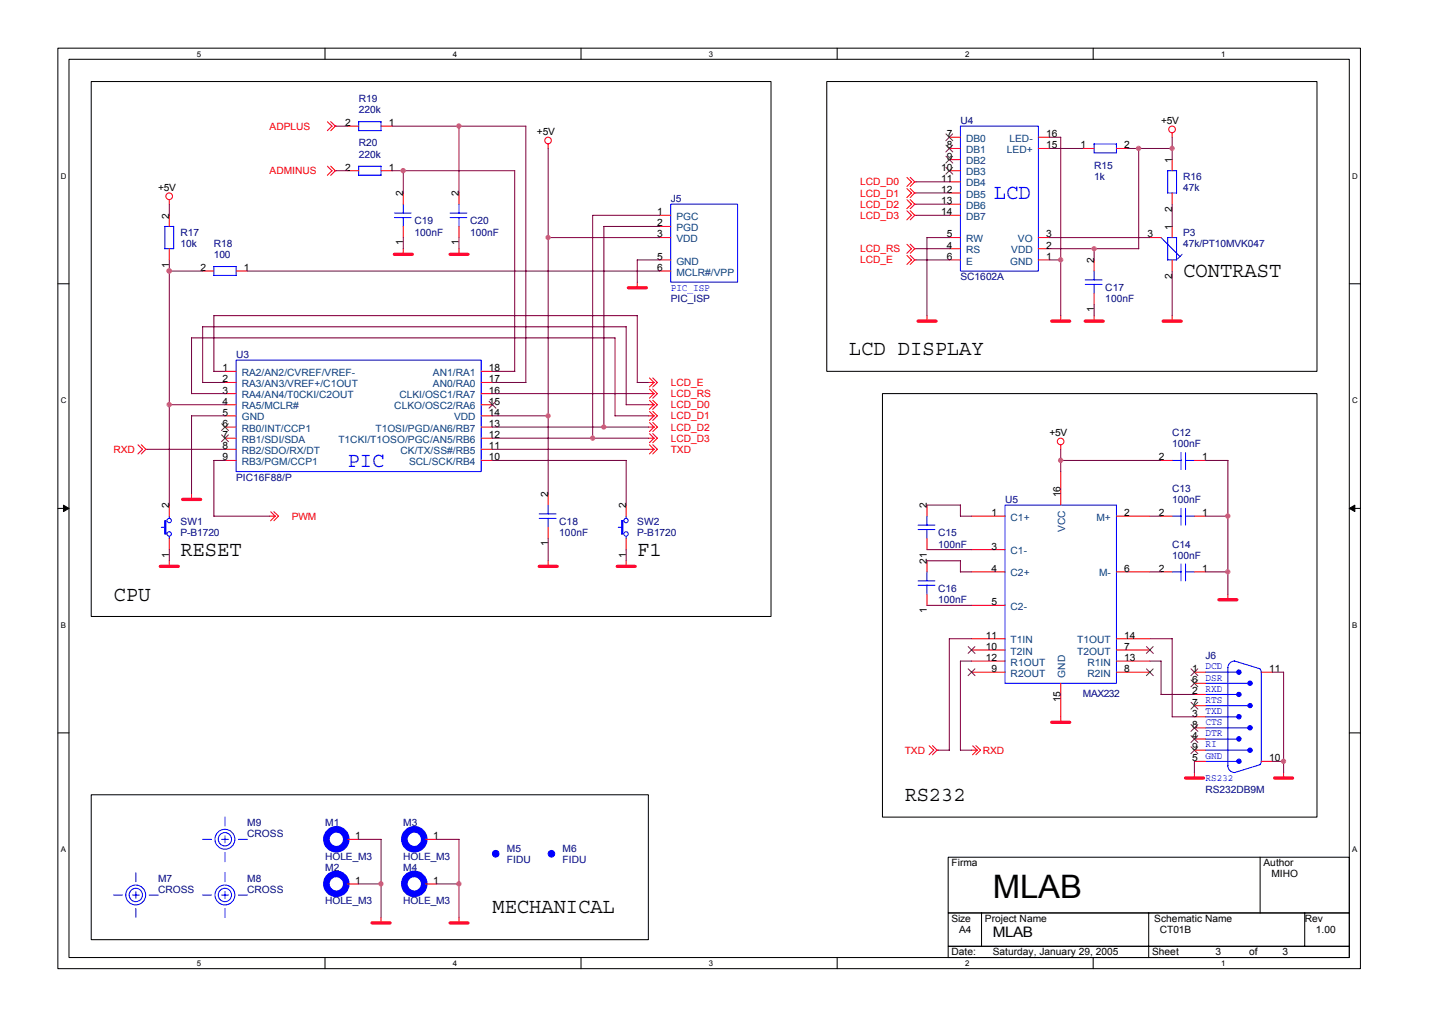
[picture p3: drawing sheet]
<svg xmlns="http://www.w3.org/2000/svg" width="297mm" height="210mm" viewBox="0 0 297 210" stroke-linecap="round" stroke-linejoin="round" font-family="sans-serif">
<path d="M12 10h270.2v190.9h-270.2zM14.3 12.3h265.6v186.3h-265.6z" fill="none" stroke="#000" stroke-width=".21"/>
<g fill="#fff">
<path d="M40.9 10.2h.9v1.9h-.9z"/>
<path d="M40.9 198.9h.9v1.8h-.9z"/>
</g>
<path d="M67.4 10v2.3M67.4 198.6v2.3" fill="none" stroke="#000" stroke-width=".21"/>
<g fill="#fff">
<path d="M94 10.2h.9v1.9h-.9z"/>
<path d="M94 198.9h.9v1.8h-.9z"/>
</g>
<path d="M120.5 10v2.3M120.5 198.6v2.3" fill="none" stroke="#000" stroke-width=".21"/>
<g fill="#fff">
<path d="M147.1 10.2h.9v1.9h-.9z"/>
<path d="M147.1 198.9h.9v1.8h-.9z"/>
</g>
<path d="M173.7 10v2.3M173.7 198.6v2.3" fill="none" stroke="#000" stroke-width=".21"/>
<g fill="#fff">
<path d="M200.2 10.2h.9v1.9h-.9z"/>
<path d="M200.2 198.9h.9v1.8h-.9z"/>
</g>
<path d="M226.8 10v2.3M226.8 198.6v2.3" fill="none" stroke="#000" stroke-width=".21"/>
<g fill="#fff">
<path d="M253.3 10.2h.9v1.9h-.9z"/>
<path d="M253.3 198.9h.9v1.8h-.9z"/>
<path d="M12.6 35.6h1.2v1.8h-1.2z"/>
<path d="M280.5 35.6h1.2v1.8h-1.2z"/>
<path d="M12.6 82.1h1.2v1.9h-1.2z"/>
<path d="M280.5 82.1h1.2v1.9h-1.2z"/>
</g>
<path d="M12 58.9h2.3M279.9 58.9h2.3" fill="none" stroke="#000" stroke-width=".21"/>
<g fill="#fff">
<path d="M12.6 128.7h1.1v1.9h-1.1z"/>
<path d="M280.5 128.7h1.1v1.9h-1.1z"/>
</g>
<path d="M12 105.5h2.3M279.9 105.5h2.3" fill="none" stroke="#000" stroke-width=".21"/>
<g fill="#000" stroke="#000" stroke-width=".21">
<path d="M13.2 104.8l1.1 .7-1.1 .6z" fill-rule="evenodd"/>
<path d="M279.9 105.5l1.1-.7v1.3z" fill-rule="evenodd"/>
</g>
<g fill="#fff">
<path d="M12.6 175.3h1.1v1.8h-1.1z"/>
<path d="M280.5 175.3h1.1v1.8h-1.1z"/>
</g>
<g fill="none" stroke="#000" stroke-width=".21">
<path d="M18.9 16.9h141v111h-141zM171.5 16.9h101.7v60.1h-101.7zM183 81.6h90.2v87.9h-90.2zM12 152h2.3M279.9 152h2.3M18.9 164.8h115.6v30.1h-115.6zM196.7 177.8h83.2v11.6h-83.2zM261.4 177.8v11.6M196.7 189.4h83.2v6.9h-83.2zM196.7 196.3h83.2v2.3h-83.2zM203.6 189.4v6.9M238.3 189.4v9.2"/>
<path d="M270.6 189.4v6.9"/>
</g>
<g fill="none" stroke="#f00" stroke-width=".21">
<path d="M67.9 25.3l1 .9M67.9 34.5l1 .9-1 1M68.6 25.2l1 1M68.6 34.5l1 .9M68.9 26.2l-1 .9M69.6 26.2l-1 .9M69.6 26.2h.2M69.6 35.4l-1 1M69.6 35.4h.2M72.1 26.2h2.3M72.1 35.4h2.3M79 26.2h2.3"/>
<path d="M79 35.4h2.3M113.7 29.8v1M188.1 36.8l1 .9M188.1 39.1l1 .9-1 1M188.8 36.8l.9 .9M188.8 39.1l.9 .9M189.1 37.7l-1 1M189.7 37.7l-.9 1M189.7 37.7h.3M196.9 37.7h2.3M196.9 35.4h2.3M196.9 30.8h2.3"/>
<path d="M196.9 28.5h2.3M196.9 33.1h2.3M215.4 30.8h2.3M215.4 28.5h2.3M224.6 30.8h2.3M231.6 30.8h2.3M243.1 27.5v1M243.1 33.1v2.3M35.1 41.4v1M35.1 44.7v2.3M35.1 51.6v2.3M42 56.2h2.4"/>
<path d="M49 56.2h2.3M83.7 40v2.4M83.7 47v2.3M83.7 51.6v1.2M95.2 40v2.4M95.2 47v2.3M95.2 51.6v1.2M132.2 58.5v1.2M136.8 44.7h2.3M136.8 53.9h2.3M136.8 47h2.3M136.8 49.3h2.3"/>
<path d="M136.8 56.2h2.3M188.1 41.4l1 1-1 .9M188.1 43.7l1 1M188.1 50.7l1 .9-1 .9M188.1 53l1 .9-1 .9M188.8 41.4l.9 1M188.8 43.7l.9 1M188.8 50.7l.9 .9M188.8 53l.9 .9M189.1 44.7l-1 .9M189.7 40l-.9 1M189.7 40h.3"/>
<path d="M189.7 42.4l-.9 .9M189.7 42.4h.3M189.7 44.7l-.9 .9M189.7 44.7h.3M189.7 51.6l-.9 .9M189.7 51.6h.3M189.7 53.9l-.9 .9M189.7 53.9h.3M196.9 40h2.3M196.9 42.4h2.3M196.9 44.7h2.3M196.9 51.6h2.3"/>
<path d="M196.9 53.9h2.3M196.9 49.3h2.3M215.4 51.6h2.3M215.4 53.9h2.3M215.4 49.3h2.3M226.9 53.9v2.3M238.5 49.3h2.3M243.1 40v2.4M243.1 47v2.3M243.1 53.9v2.3M46.7 79.3h2.3M46.7 77h2.3"/>
<path d="M99.8 79.3h2.4M99.8 77h2.4M134.5 79.3h1.2M134.7 78.4l1 1M135.4 78.4l1 .9-1 1M135.7 79.3l-1 1M192.3 65.5v1.1M220 65.5v1.1M226.9 60.8v2.3M226.9 65.5v1.1M243.1 65.5v1.1M28.6 92.3l1 .9"/>
<path d="M29.3 92.2l.9 1M29.6 93.2l-1 .9M30.2 93.2l-.9 .9M30.2 93.2h.3M46.7 93.2h2.3M46.7 81.6h2.3M46.7 88.6h2.3M46.7 90.9h2.3M46.7 83.9h2.3M46.7 86.3h2.3M46.7 95.5h2.3M99.8 93.2h2.4"/>
<path d="M99.8 81.6h2.4M99.8 88.6h2.4M99.8 90.9h2.4M99.8 83.9h2.4M99.8 86.3h2.4M99.8 95.5h2.4M134.5 93.2h1.2l-1 .9M134.5 81.6h1.2l-1 1M134.5 88.6h1.2l-1 .9M134.5 90.9h1.2M134.5 83.9h1.2M134.5 86.3h1.2l-1 .9"/>
<path d="M134.7 92.3l1 .9M134.7 80.7l1 1M134.7 87.7l1 .9M134.7 90l1 .9M134.7 83l1 1M134.7 85.3l1 1M135.4 92.2l1 1-1 .9M135.4 80.7l1 .9-1 1M135.4 87.6l1 1-1 .9M135.4 89.9l1 1-1 .9M135.4 83l1 .9-1 1M135.4 85.3l1 1-1 .9"/>
<path d="M135.7 90.9l-1 .9M135.7 83.9l-1 1M220 92.2v1M220 97.8v7M240.8 95.5h2.3M247.8 95.5h2.3M35.1 104.8v2.3M35.1 111.7v2.3M35.1 116.3v1.2M39.7 102.4v1.2M56.2 106.2l.9 .9h-1.2M56.8 106.1l1 1-1 .9"/>
<path d="M57.1 107.1l-1 .9M113.7 102.4v2.4M113.7 109.4v2.3M113.7 116.3v1.2M129.9 104.8v2.3M129.9 111.7v2.3M129.9 116.3v1.2M192.3 104.8v2.3M192.3 111.7v2.3M192.3 116.3v2.3M201.5 107.1h7M201.5 118.6h7"/>
<path d="M201.5 114h7M231.6 107.1h6.9M231.6 118.6h6.9M240.8 107.1h2.3M240.8 118.6h2.3M247.8 107.1h2.3M247.8 118.6h2.3M192.3 123.3v2.3M201.5 139.4h7M201.5 125.6h7M201.5 132.5h7M201.5 134.8h7"/>
<path d="M201.5 137.1h7M231.6 139.4h6.9M231.6 132.5h6.9M231.6 134.8h6.9M231.6 137.1h6.9M247.8 139.4h2.3M254.7 123.3v1.1M261.6 139.4h2.3M192.7 154.7l1 .9M193.4 154.7l1 .9M193.7 155.6l-1 .9M194.4 155.6h.2"/>
<path d="M194.4 155.6l-1 .9M201.5 155.6h1.2l-1 .9M201.8 154.7l.9 .9M202.4 154.7l1 .9-1 .9M220 141.7v8.1M247.8 155.6h2.3M247.8 144h2.3M247.8 148.7h2.3M247.8 153.3h2.3M247.8 157.9h2.3M247.8 141.7h2.3M247.8 146.4h2.3"/>
<path d="M247.8 151h2.3M261.6 157.9h2.3M72.1 174.1h2.3M88.3 174.1h2.3M247.8 160.2v1.2M266.3 160.2v1.2M72.1 183.3h2.3M79 190.3v1.2M88.3 183.3h2.3M95.2 190.3v1.2"/>
<circle cx="113.7" cy="29.1" r=".68"/>
<circle cx="243.1" cy="26.8" r=".69"/>
<circle cx="35.1" cy="40.7" r=".69"/>
<circle cx="220" cy="91.6" r=".68"/>
</g>
<g fill="none" stroke="#f00" stroke-width=".68">
<path d="M81.8 52.7h3.7M93.4 52.7h3.7M130.3 59.7h3.8M190.4 66.6h3.8M218.2 66.6h3.7M225.1 66.6h3.7M241.3 66.6h3.7M33.3 117.5h3.7M37.9 103.6h3.7M111.8 117.5h3.8M128 117.5h3.7M252.8 124.4h3.8"/>
<path d="M218.2 149.8h3.7M245.9 161.4h3.7M264.4 161.4h3.7M77.2 191.4h3.7M93.4 191.4h3.7"/>
</g>
<g fill="none" stroke="#00f" stroke-width=".21">
<path d="M74.4 25.3h4.6v1.8M74.4 34.5h4.6v1.9M74.4 27.1h4.7M74.4 25.3v1.8M74.4 34.5v1.9l4.7-.1M199.2 26.2h16.2v30h-16.2zM226.9 29.8h4.7v1.9h-4.7zM244.1 35.4v4.6M244.1 35.4h-1.9v4.6h1.9M36 46.9v4.7h-1.8v-4.6h1.8M44.3 55.3h4.7v1.8h-4.6v-1.8M81.8 45.1h3.5"/>
<path d="M81.8 44.2h3.5M83.7 42.3v1.9M83.7 45.1v1.9M93.4 45.1h3.4M93.4 44.2h3.4M95.2 42.3v1.9M95.2 45.1v1.9M139.1 42.4h13.9v16.1h-13.9zM225.1 59h3.5M225.1 58.1h3.5M226.9 56.2v1.9M226.9 59v1.8"/>
<path d="M240.8 49.3l4 3.9M244.1 49.3v4.6M244.1 49.3h-1.9v4.6h1.9M245.2 52.7l-.9 1M49 74.7h50.8v23.1h-50.8zM243.1 95.5h1.9M245 93.9v3.5M245.9 95.5h1.9M245.9 93.9v3.5M33.5 109.4h.7M35.1 107v.5M35.1 111.2v.5"/>
<path d="M111.8 107.5h3.5M111.8 106.6h3.5M113.7 104.7v1.9M113.7 107.5v1.9M128.2 109.4h.7M129.9 107v.5M129.9 111.2v.5M190.4 109.8h3.5M190.4 108.9h3.5M192.3 107v1.9M192.3 109.8v1.9M192.3 118.6v1.9"/>
<path d="M208.5 104.8h23.1v36.9h-23.1zM243.1 107.1h1.9M243.1 118.6h1.9M245 105.4v3.5M245 117v3.5M245.9 107.1h1.9M245.9 118.6h1.9M245.9 105.4v3.5M245.9 117v3.5M190.4 121.4h3.5M190.4 120.5h3.5M192.3 121.4v1.9"/>
<path d="M250 139.4h6.5M261.3 138.8l.3 .6v18.5M261.4 138.7l-5.3-1.6a1.39 1.39 0 0 0-1.4 1.4v20.3a1.39 1.39 0 0 0 1.4 1.4l5.3-1.6M250 144h6.5M250 148.7h6.5M250 153.3h6.5M250 157.9h6.5M250.1 141.7h8.8M250.1 146.4h8.8M250.1 151h8.8M250.1 155.6h8.8M261.6 157.9l-.2 .7"/>
<path d="M42 174.1h1.9M46 174.1h1.4M46.7 169.5v1.8M46.7 173.4v1.4M46.7 176.9v1.8M49.4 174.1h1.9M71.8 174.1h.3M88 174.1h.3M23.5 185.7h1.9M27.5 185.7h1.4M28.2 181v1.9M28.2 184.9v1.5"/>
<path d="M28.2 188.4v1.9M30.9 185.7h1.9M42 185.7h1.9M46 185.7h1.4M46.7 181v1.9M46.7 184.9v1.5M46.7 188.4v1.9M49.4 185.7h1.9M71.8 183.3h.3M88 183.3h.3"/>
<circle cx="35.1" cy="108" r=".46"/>
<circle cx="35.1" cy="110.7" r=".46"/>
<circle cx="129.9" cy="108" r=".46"/>
<circle cx="129.9" cy="110.7" r=".46"/>
<circle cx="46.6" cy="174.1" r="1.38"/>
<circle cx="46.7" cy="174.1" r="2.06"/>
<circle cx="28.2" cy="185.6" r="2.06"/>
<circle cx="28.2" cy="185.6" r="1.38"/>
<circle cx="46.6" cy="185.6" r="1.38"/>
<circle cx="46.7" cy="185.6" r="2.06"/>
</g>
<g fill="none" stroke="#00f" stroke-width="1.4">
<circle cx="69.8" cy="174.1" r="2.06"/>
<circle cx="85.9" cy="174.1" r="2.06"/>
<circle cx="69.8" cy="183.3" r="2.06"/>
<circle cx="85.9" cy="183.3" r="2.06"/>
</g>
<g fill="#00f" stroke="#00f" stroke-width=".21">
<path d="M128.9 108h.3v2.8h-.3z"/>
<path d="M34.2 108h.2v2.8h-.2z"/>
<circle cx="257" cy="139.4" r=".46"/>
<circle cx="257" cy="144" r=".45"/>
<circle cx="259.3" cy="141.7" r=".46"/>
<circle cx="259.3" cy="146.3" r=".45"/>
<circle cx="257" cy="148.7" r=".46"/>
<circle cx="259.3" cy="151" r=".46"/>
<circle cx="257" cy="153.3" r=".46"/>
<circle cx="259.3" cy="155.6" r=".45"/>
<circle cx="257" cy="157.9" r=".45"/>
<circle cx="102.8" cy="177.1" r=".68"/>
<circle cx="114.4" cy="177.1" r=".68"/>
</g>
<g fill="none" stroke="#804000" stroke-width=".21">
<path d="M196.2 27.8l1.4 1.4M196.2 30.1l1.4 1.4M196.2 32.4l1.4 1.4M196.2 34.7l1.4 1.4M197.6 27.8l-1.4 1.4M197.6 30.1l-1.4 1.4M197.6 32.4l-1.4 1.4M197.6 34.7l-1.4 1.4M46 87.9l1.4 1.4M46 90.2l1.4 1.4M47.4 87.9l-1.4 1.4M47.4 90.2l-1.4 1.4"/>
<path d="M101.5 83.2l1.4 1.5M102.8 83.2l-1.4 1.5M200.8 134.1l1.4 1.4M200.8 138.7l1.4 1.4M202.2 134.1l-1.4 1.4M202.2 138.7l-1.4 1.4M237.8 134.1l1.4 1.4M237.8 138.7l1.4 1.4M239.2 134.1l-1.4 1.4M239.2 138.7l-1.4 1.4M247.1 138.7l1.4 1.4M248.5 138.7l-1.5 1.4"/>
<path d="M247.1 152.6l1.4 1.4M247.1 141l1.4 1.5M247.1 145.7l1.4 1.4M247.1 150.3l1.4 1.4M247.1 154.9l1.4 1.4M248.5 152.6l-1.5 1.4M248.5 141l-1.5 1.5M248.5 145.7l-1.5 1.4M248.5 150.3l-1.5 1.4M248.5 154.9l-1.5 1.4"/>
</g>
<g fill="none" stroke="#800040" stroke-width=".21">
<path d="M69.8 26.2h2.3M69.8 35.4h2.3M81.3 26.2h27.8M81.3 35.4h25.5v41.6M83.7 35.4v4.6M95.2 26.1v13.9M109.1 26.2v53.2M113.7 30.8v71.7M190 37.7h6.9M217.7 28.5h2.3v37M217.7 30.8h7M233.9 30.8h9.3"/>
<path d="M236.2 30.8v20.8h-18.5M243.1 28.5v4.6M35.1 42.4v2.3M35.1 53.9v50.9M35.1 56.2h7M51.3 56.2h85.5M83.7 49.3v2.3M95.2 49.3v2.3M113.7 49.3h23.1M136.8 44.7h-13.9v46.2M136.8 53.9h-4.6v4.6M136.8 47h-11.5v41.6"/>
<path d="M190 40h6.9M190 42.4h6.9M190 44.7h6.9M190 51.6h6.9M190 53.9h6.9M196.9 49.3h-4.6v16.2M217.7 53.9h2.3M217.7 49.3h20.8M226.9 51.6v2.3M243.1 42.4v4.6M243.1 56.2v9.3M44.4 77v-11.5h87.8v13.9l2.3-.1"/>
<path d="M44.4 77h2.3M46.7 79.3l-4.7 .1v-11.6h87.9v16.1h4.6M102.2 77h4.6M102.2 79.3h6.9M226.9 63.1v2.4M30.5 93.2h16.2M35.1 83.9h11.6M39.7 81.7v-11.6h87.9v16.2M39.7 81.6h7M46.7 95.5h-2.3v11.6h11.5M46.7 86.3h-7v16.2M102.2 95.5h27.7v9.3"/>
<path d="M102.2 90.9h32.3M102.2 88.6h32.3M102.2 86.3h11.5M102.2 93.2h32.3M102.2 81.6h32.3M127.6 86.3h6.9M220 93.2v4.6M220 95.5h20.9M250.1 95.5h4.6v27.8M35.1 114v2.3M113.7 111.7v4.6M129.9 114v2.3"/>
<path d="M192.3 104.8h6.9v2.3h2.3M192.3 116.3h6.9v2.3M192.3 114h9.2M199.2 118.6h2.3M238.5 107.1h2.4M238.5 118.6h2.4M250.1 107.1h4.6M250.1 118.6h4.6M192.3 125.6h9.2M201.5 137.1h-2.3v18.5M201.5 132.5h-4.6v23.1M238.5 132.5h4.6v16.2h4.7"/>
<path d="M238.5 137.1h2.4M240.8 137.1v6.9h7M263.9 139.4h2.4M266.3 139.4v20.9M194.6 155.6h2.3M199.2 155.6h2.3M247.8 157.9v2.4M263.9 157.9h2.4M74.4 174.1h4.7M79 174.1v16.2M90.6 174.1h4.6v16.2M74.4 183.3h4.7"/>
<path d="M90.6 183.3h4.6"/>
</g>
<g fill="#f0f" stroke="#f0f" stroke-width=".21">
<circle cx="226.9" cy="51.6" r=".44"/>
<circle cx="220" cy="53.9" r=".45"/>
<circle cx="243.1" cy="30.8" r=".45"/>
<circle cx="236.2" cy="30.8" r=".45"/>
<circle cx="220" cy="95.5" r=".46"/>
<circle cx="254.7" cy="107" r=".46"/>
<circle cx="254.7" cy="118.6" r=".46"/>
<circle cx="79" cy="183.3" r=".45"/>
<circle cx="95.2" cy="183.3" r=".46"/>
<circle cx="35.1" cy="56.2" r=".46"/>
<circle cx="122.9" cy="90.9" r=".45"/>
<circle cx="125.2" cy="88.6" r=".44"/>
<circle cx="113.7" cy="49.3" r=".45"/>
<circle cx="113.7" cy="86.3" r=".44"/>
<circle cx="35.1" cy="83.9" r=".46"/>
<circle cx="266.2" cy="157.9" r=".45"/>
<circle cx="83.6" cy="35.4" r=".46"/>
<circle cx="95.2" cy="26.1" r=".46"/>
</g>
<text font-size="6.7" x="205.9" y="186.2">MLAB</text>
<g font-size="4.4" fill="#00f">
<text x="206.2" y="41.4">LCD</text>
<text x="72.1" y="96.8">PIC</text>
</g>
<g font-size="4.4">
<text x="245.4" y="57.6">CONTRAST</text>
<text x="176.1" y="73.7">LCD DISPLAY</text>
<text x="37.4" y="115.3">RESET</text>
<text x="132.2" y="115.3">F1</text>
<text x="23.6" y="124.6">CPU</text>
<text x="187.7" y="166.2">RS232</text>
<text x="102.2" y="189.3">MECHANICAL</text>
</g>
<text font-size="3" x="205.9" y="194.4">MLAB</text>
<g font-size="2.1" fill="#000080">
<text x="74.4" y="21.1">R19</text>
<text x="74.4" y="23.4">220k</text>
<text x="199.2" y="25.7">U4</text>
<text x="74.4" y="30.4">R20</text>
<text x="74.4" y="32.7">220k</text>
<text x="226.9" y="35">R15</text>
<text x="139.1" y="41.9">J5</text>
<text x="226.9" y="37.3">1k</text>
<text x="245.4" y="37.3">R16</text>
<text x="245.4" y="39.6">47k</text>
<text x="86" y="46.5">C19</text>
<text x="97.5" y="46.5">C20</text>
<text x="37.4" y="48.9">R17</text>
<text x="37.4" y="51.2">10k</text>
<text x="44.4" y="51.2">R18</text>
<text x="44.4" y="53.5">100</text>
<text x="86" y="48.9">100nF</text>
<text x="97.5" y="48.9">100nF</text>
<text x="245.4" y="48.9">P3</text>
<text x="245.4" y="51.2">47k/PT10MVK047</text>
<text x="199.2" y="58.1">SC1602A</text>
<text x="139.1" y="62.7">PIC_ISP</text>
<text x="229.3" y="60.4">C17</text>
<text x="229.3" y="62.7">100nF</text>
<text x="49" y="74.3">U3</text>
<text x="243.1" y="90.5">C12</text>
<text x="243.1" y="92.8">100nF</text>
<text x="49" y="99.7">PIC16F88/P</text>
<text x="208.5" y="104.3">U5</text>
<text x="243.1" y="102">C13</text>
<text x="243.1" y="104.3">100nF</text>
<text x="37.4" y="108.9">SW1</text>
<text x="37.4" y="111.3">P-B1720</text>
<text x="116" y="108.9">C18</text>
<text x="116" y="111.3">100nF</text>
<text x="132.2" y="108.9">SW2</text>
<text x="132.2" y="111.3">P-B1720</text>
<text x="194.6" y="111.3">C15</text>
<text x="194.6" y="113.6">100nF</text>
<text x="243.1" y="113.6">C14</text>
<text x="243.1" y="115.9">100nF</text>
<text x="194.6" y="122.8">C16</text>
<text x="194.6" y="125.1">100nF</text>
<text x="250.1" y="136.7">J6</text>
<text x="224.6" y="144.5">MAX232</text>
<text x="250.1" y="164.4">RS232DB9M</text>
<text x="51.3" y="171.4">M9</text>
<text x="51.3" y="173.7">CROSS</text>
<text x="67.5" y="171.4">M1</text>
<text x="83.7" y="171.4">M3</text>
<text x="67.5" y="178.3">HOLE_M3</text>
<text x="83.7" y="178.3">HOLE_M3</text>
<text x="105.2" y="176.7">M5</text>
<text x="105.2" y="179">FIDU</text>
<text x="116.7" y="176.7">M6</text>
<text x="116.7" y="179">FIDU</text>
<text x="32.8" y="182.9">M7</text>
<text x="32.8" y="185.2">CROSS</text>
<text x="51.3" y="182.9">M8</text>
<text x="51.3" y="185.2">CROSS</text>
<text x="67.5" y="180.6">M2</text>
<text x="83.7" y="180.6">M4</text>
<text x="67.5" y="187.5">HOLE_M3</text>
<text x="83.7" y="187.5">HOLE_M3</text>
</g>
<g font-size="2.1" fill="#f00">
<text x="55.9" y="26.9">ADPLUS</text>
<text x="55.9" y="36.1">ADMINUS</text>
<text x="178.4" y="38.5">LCD_D0</text>
<text x="178.4" y="40.8">LCD_D1</text>
<text x="178.4" y="43.1">LCD_D2</text>
<text x="178.4" y="45.4">LCD_D3</text>
<text x="178.4" y="52.3">LCD_RS</text>
<text x="178.4" y="54.6">LCD_E</text>
<text x="139.1" y="82.4">LCD_RS</text>
<text x="139.1" y="80.1">LCD_E</text>
<text x="139.1" y="89.3">LCD_D2</text>
<text x="139.1" y="84.7">LCD_D0</text>
<text x="139.1" y="87">LCD_D1</text>
<text x="23.6" y="93.9">RXD</text>
<text x="139.1" y="93.9">TXD</text>
<text x="139.1" y="91.6">LCD_D3</text>
<text x="60.5" y="107.8">PWM</text>
<text x="187.7" y="156.3">TXD</text>
<text x="203.8" y="156.3">RXD</text>
</g>
<g font-size="2.1">
<text x="71.6" y="26.1">2</text>
<text x="80.6" y="26.1">1</text>
<text x="111.4" y="28">+5V</text>
<text x="196.4" y="28.4">7</text>
<text x="217" y="28.4">16</text>
<text x="240.8" y="25.7">+5V</text>
<text x="71.6" y="35.4">2</text>
<text x="80.6" y="35.4">1</text>
<text x="195.2" y="35.4">10</text>
<text x="196.4" y="30.8">8</text>
<text x="196.4" y="33.1">9</text>
<text x="217" y="30.8">15</text>
<text x="224.2" y="30.8">1</text>
<text x="233.2" y="30.8">2</text>
<text x="243.1" y="33.8" transform="rotate(-90 243.1 33.8)">1</text>
<text x="32.8" y="39.6">+5V</text>
<text x="83.6" y="40.7" transform="rotate(-90 83.6 40.7)">2</text>
<text x="95.2" y="40.7" transform="rotate(-90 95.2 40.7)">2</text>
<text x="195.2" y="37.7">11</text>
<text x="195.2" y="40">12</text>
<text x="35.1" y="45.4" transform="rotate(-90 35.1 45.4)">2</text>
<text x="136.3" y="44.6">1</text>
<text x="136.3" y="46.9">2</text>
<text x="195.2" y="42.3">13</text>
<text x="195.2" y="44.6">14</text>
<text x="243.1" y="47.7" transform="rotate(-90 243.1 47.7)">1</text>
<text x="243.1" y="44" transform="rotate(-90 243.1 44)">2</text>
<text x="83.6" y="50.9" transform="rotate(-90 83.6 50.9)">1</text>
<text x="95.2" y="50.9" transform="rotate(-90 95.2 50.9)">1</text>
<text x="136.3" y="49.3">3</text>
<text x="136.3" y="53.9">5</text>
<text x="196.4" y="51.6">4</text>
<text x="196.4" y="49.3">5</text>
<text x="196.4" y="53.9">6</text>
<text x="217" y="53.9">1</text>
<text x="217" y="51.6">2</text>
<text x="217" y="49.3">3</text>
<text x="238" y="49.3">3</text>
<text x="35.1" y="55.5" transform="rotate(-90 35.1 55.5)">1</text>
<text x="41.6" y="56.2">2</text>
<text x="50.6" y="56.2">1</text>
<text x="136.3" y="56.2">6</text>
<text x="226.9" y="54.6" transform="rotate(-90 226.9 54.6)">2</text>
<text x="243.1" y="57.8" transform="rotate(-90 243.1 57.8)">2</text>
<text x="226.9" y="64.8" transform="rotate(-90 226.9 64.8)">1</text>
<text x="46.2" y="77">1</text>
<text x="101.4" y="77">18</text>
<text x="46.2" y="79.3">2</text>
<text x="46.2" y="81.6">3</text>
<text x="46.2" y="83.9">4</text>
<text x="101.4" y="83.9">15</text>
<text x="101.4" y="81.6">16</text>
<text x="101.4" y="79.3">17</text>
<text x="46.2" y="86.2">5</text>
<text x="46.2" y="88.6">6</text>
<text x="101.4" y="88.6">13</text>
<text x="101.4" y="86.2">14</text>
<text x="46.2" y="90.9">7</text>
<text x="46.2" y="93.2">8</text>
<text x="46.2" y="95.5">9</text>
<text x="101.4" y="95.5">10</text>
<text x="101.4" y="93.2">11</text>
<text x="101.4" y="90.9">12</text>
<text x="217.7" y="90.5">+5V</text>
<text x="240.3" y="95.5">2</text>
<text x="249.4" y="95.5">1</text>
<text x="35.1" y="105.5" transform="rotate(-90 35.1 105.5)">2</text>
<text x="113.7" y="103.1" transform="rotate(-90 113.7 103.1)">2</text>
<text x="129.9" y="105.5" transform="rotate(-90 129.9 105.5)">2</text>
<text x="192.3" y="105.5" transform="rotate(-90 192.3 105.5)">2</text>
<text x="205.7" y="107">1</text>
<text x="220" y="103.1" transform="rotate(-90 220 103.1)">16</text>
<text x="233.2" y="107">2</text>
<text x="240.3" y="107">2</text>
<text x="249.4" y="107">1</text>
<text x="113.7" y="113.3" transform="rotate(-90 113.7 113.3)">1</text>
<text x="205.7" y="114">3</text>
<text x="35.1" y="115.6" transform="rotate(-90 35.1 115.6)">1</text>
<text x="129.9" y="115.6" transform="rotate(-90 129.9 115.6)">1</text>
<text x="192.3" y="117" transform="rotate(-90 192.3 117)">21</text>
<text x="205.7" y="118.6">4</text>
<text x="233.2" y="118.6">6</text>
<text x="240.3" y="118.6">2</text>
<text x="249.4" y="118.6">1</text>
<text x="205.7" y="125.5">5</text>
<text x="192.3" y="127.2" transform="rotate(-90 192.3 127.2)">1</text>
<text x="204.5" y="132.5">11</text>
<text x="204.5" y="134.8">10</text>
<text x="204.5" y="137.1">12</text>
<text x="233.2" y="132.5">14</text>
<text x="233.2" y="134.8">7</text>
<text x="233.2" y="137.1">13</text>
<text x="205.7" y="139.4">9</text>
<text x="233.2" y="139.4">8</text>
<text x="247.3" y="139.4">1</text>
<text x="247.3" y="141.7">6</text>
<text x="263.2" y="139.4">11</text>
<text x="220" y="145.7" transform="rotate(-90 220 145.7)">15</text>
<text x="247.3" y="144">2</text>
<text x="247.3" y="148.7">3</text>
<text x="247.3" y="146.3">7</text>
<text x="247.3" y="153.3">4</text>
<text x="247.3" y="151">8</text>
<text x="247.3" y="155.6">9</text>
<text x="247.3" y="157.9">5</text>
<text x="263.2" y="157.9">10</text>
<text x="73.7" y="174.1">1</text>
<text x="89.9" y="174.1">1</text>
<text x="197.4" y="179.7">Firma</text>
<text x="262.1" y="179.7">Author</text>
<text x="73.7" y="183.3">1</text>
<text x="89.9" y="183.3">1</text>
<text x="263.7" y="182">MIHO</text>
<text x="197.4" y="191.2">Size</text>
<text x="204.3" y="191.2">Project Name</text>
<text x="239.4" y="191.2">Schematic Name</text>
<text x="270.6" y="191.2">Rev</text>
<text x="199" y="193.5">A4</text>
<text x="240.6" y="193.5">CT01B</text>
<text x="272.9" y="193.5">1.00</text>
<text x="197.4" y="198.2">Date:</text>
<text x="205.9" y="198.2">Saturday, January 29, 2005</text>
<text x="239" y="198.2">Sheet</text>
<text x="252.2" y="198.2">3</text>
<text x="259.1" y="198.2">of</text>
<text x="266" y="198.2">3</text>
</g>
<g font-size="2.1" fill="#004080">
<text x="200.4" y="29.4">DB0</text>
<text x="209.4" y="29.4">LED-</text>
<text x="200.4" y="31.8">DB1</text>
<text x="200.4" y="34.1">DB2</text>
<text x="208.9" y="31.7">LED+</text>
<text x="200.4" y="36.4">DB3</text>
<text x="200.4" y="38.7">DB4</text>
<text x="200.4" y="41">DB5</text>
<text x="140.3" y="45.6">PGC</text>
<text x="140.3" y="47.9">PGD</text>
<text x="200.4" y="43.3">DB6</text>
<text x="200.4" y="45.6">DB7</text>
<text x="140.3" y="50.2">VDD</text>
<text x="200.4" y="52.5">RS</text>
<text x="200.4" y="50.2">RW</text>
<text x="209.8" y="52.5">VDD</text>
<text x="211.2" y="50.2">VO</text>
<text x="140.3" y="54.9">GND</text>
<text x="140.3" y="57.2">MCLR#/VPP</text>
<text x="200.4" y="54.9">E</text>
<text x="209.5" y="54.9">GND</text>
<text x="50.1" y="78">RA2/AN2/CVREF/VREF-</text>
<text x="89.8" y="78">AN1/RA1</text>
<text x="50.1" y="80.3">RA3/AN3/VREF+/C1OUT</text>
<text x="50.1" y="82.6">RA4/AN4/T0CKI/C2OUT</text>
<text x="82.8" y="82.6">CLKI/OSC1/RA7</text>
<text x="89.8" y="80.3">AN0/RA0</text>
<text x="50.1" y="84.9">RA5/MCLR#</text>
<text x="50.1" y="87.2">GND</text>
<text x="50.1" y="89.5">RB0/INT/CCP1</text>
<text x="77.9" y="89.5">T1OSI/PGD/AN6/RB7</text>
<text x="81.8" y="84.9">CLKO/OSC2/RA6</text>
<text x="94.2" y="87.2">VDD</text>
<text x="50.1" y="91.8">RB1/SDI/SDA</text>
<text x="50.1" y="94.1">RB2/SDO/RX/DT</text>
<text x="70.2" y="91.8">T1CKI/T1OSO/PGC/AN5/RB6</text>
<text x="83.1" y="94.1">CK/TX/SS#/RB5</text>
<text x="50.1" y="96.5">RB3/PGM/CCP1</text>
<text x="84.9" y="96.5">SCL/SCK/RB4</text>
<text x="209.6" y="108">C1+</text>
<text x="221" y="110.4" transform="rotate(-90 221 110.4)">VCC</text>
<text x="227.4" y="108">M+</text>
<text x="209.6" y="115">C1-</text>
<text x="209.6" y="119.6">C2+</text>
<text x="228" y="119.6">M-</text>
<text x="209.6" y="126.5">C2-</text>
<text x="209.6" y="133.4">T1IN</text>
<text x="209.6" y="135.8">T2IN</text>
<text x="223.4" y="133.4">T1OUT</text>
<text x="223.4" y="135.8">T2OUT</text>
<text x="209.6" y="138.1">R1OUT</text>
<text x="209.6" y="140.4">R2OUT</text>
<text x="221" y="140.6" transform="rotate(-90 221 140.6)">GND</text>
<text x="225.6" y="138.1">R1IN</text>
<text x="225.6" y="140.4">R2IN</text>
</g>
<g font-size="2.1" fill="#00f">
<text x="139.1" y="60.3">PIC_ISP</text>
<text x="250.1" y="138.9">DCD</text>
<text x="250.1" y="141.2">DSR</text>
<text x="250.1" y="143.5">RXD</text>
<text x="250.1" y="145.8">RTS</text>
<text x="250.1" y="148.1">TXD</text>
<text x="250.1" y="155">RI</text>
<text x="250.1" y="150.4">CTS</text>
<text x="250.1" y="152.7">DTR</text>
<text x="250.1" y="157.3">GND</text>
<text x="250.1" y="162">RS232</text>
</g>
<g font-size="1.6">
<text x="40.9" y="11.7">5</text>
<text x="94" y="11.7">4</text>
<text x="147.1" y="11.7">3</text>
<text x="200.2" y="11.7">2</text>
<text x="253.3" y="11.7">1</text>
<text x="12.6" y="37.1">D</text>
<text x="280.5" y="37.1">D</text>
<text x="12.6" y="83.6">C</text>
<text x="280.5" y="83.6">C</text>
<text x="12.6" y="130.2">B</text>
<text x="280.5" y="130.2">B</text>
<text x="12.6" y="176.8">A</text>
<text x="280.5" y="176.8">A</text>
<text x="40.9" y="200.3">5</text>
<text x="94" y="200.3">4</text>
<text x="147.1" y="200.3">3</text>
<text x="200.2" y="200.3">2</text>
<text x="253.3" y="200.3">1</text>
</g>
</svg>
